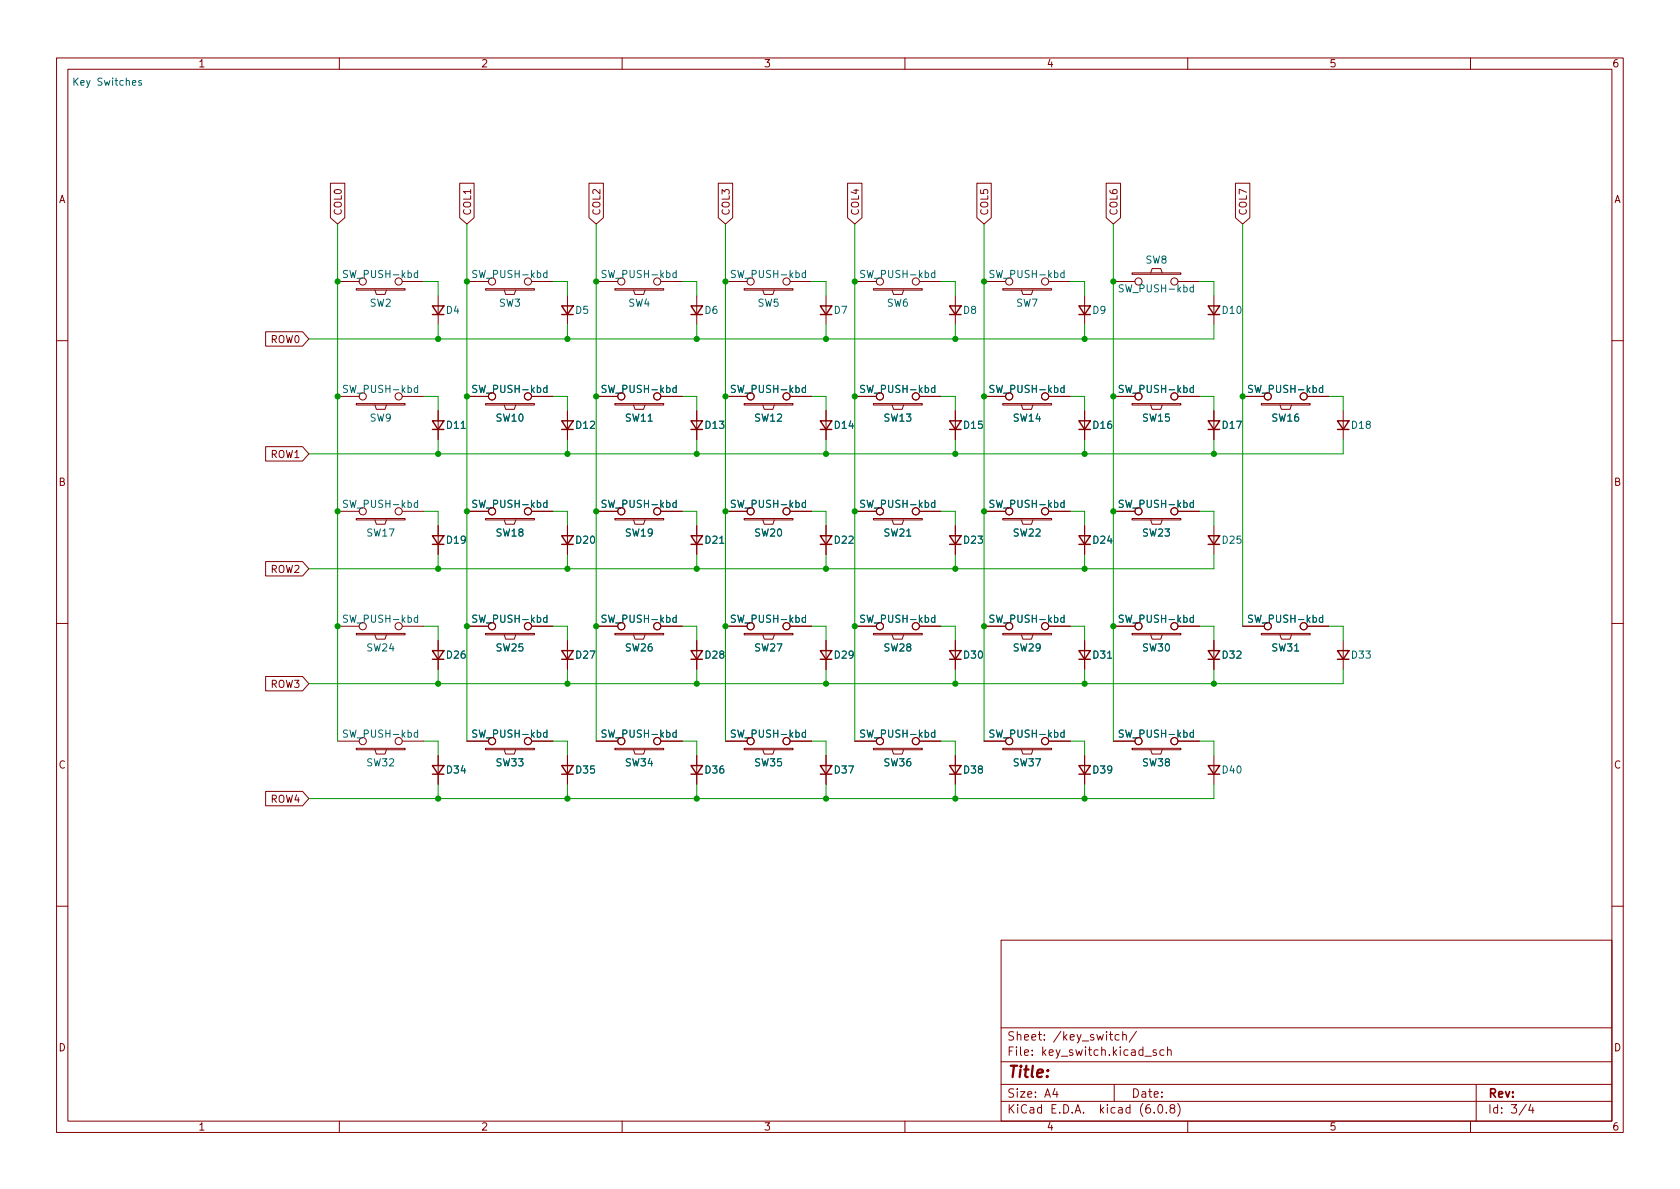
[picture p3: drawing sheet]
<svg xmlns="http://www.w3.org/2000/svg" width="297mm" height="210mm" viewBox="0 0 297 210" stroke-linecap="round" stroke-linejoin="round" font-family="sans-serif">
<g fill="none" stroke="#840000" stroke-width=".18">
<path d="M10 10.2h277v190.1h-277zM12 12.2h273v186.1h-273zM60 10.2v2M110 10.2v2M160 10.2v2M210 10.2v2M260 10.2v2M58.4 32.4h2.6v6.1l-1.3 1.1-1.3-1.1zM81.3 32.4h2.5v6.1l-1.3 1.1-1.2-1.1zM104.1 32.4h2.6v6.1l-1.3 1.1-1.3-1.1zM127 32.4h2.5v6.1l-1.2 1.1-1.3-1.1zM149.9 32.4h2.5v6.1l-1.3 1.1-1.2-1.1z"/>
<path d="M172.7 32.4h2.6v6.1l-1.3 1.1-1.3-1.1zM195.6 32.4h2.5v6.1l-1.3 1.1-1.2-1.1zM218.4 32.4h2.6v6.1l-1.3 1.1-1.3-1.1zM47 58.7h6.5l1.1 1.2-1.1 1.3h-6.5zM59.7 49.8h3.8M63 51h8.6v.3h-8.6zM66.3 51.3l.2 .8h1.6l.2-.8M71.1 49.8h3.8M77.5 52.3v5.1M82.5 49.8h3.9M85.9 51h8.6v.3h-8.6zM89.2 51.3l.2 .8h1.5l.3-.8"/>
<path d="M94 49.8h3.8M100.3 52.3v5.1M105.4 49.8h3.8M108.7 51h8.6v.3h-8.6zM112 51.3l.3 .8h1.5l.2-.8M116.8 49.8h3.8M123.2 52.3v5.1M128.3 49.8h3.8M131.6 51h8.6v.3h-8.6zM134.9 51.3l.2 .8h1.6l.2-.8M139.7 49.8h3.8M146 52.3v5.1"/>
<path d="M151.1 49.8h3.8M154.4 51h8.7v.3h-8.7zM157.7 51.3l.3 .8h1.5l.3-.8M162.6 49.8h3.8M168.9 52.3v5.1M174 49.8h3.8M177.3 51h8.6v.3h-8.6zM180.6 51.3l.2 .8h1.6l.2-.8M185.4 49.8h3.8M191.8 52.3v5.1M196.8 49.8h3.9M200.2 48.3h8.6v.2h-8.6z"/>
<path d="M203.5 48.3l.2-.8h1.5l.3 .8M208.3 49.8h3.8M214.6 52.3v5.1M10 60.2h2M47 79h6.5l1.1 1.3-1.1 1.2h-6.5zM59.7 70.1h3.8M63 71.4h8.6v.2h-8.6zM66.3 71.6l.2 .8h1.6l.2-.8M71.1 70.1h3.8M77.5 72.6v5.1M82.5 70.1h3.9M85.9 71.4h8.6v.2h-8.6z"/>
<path d="M89.2 71.6l.2 .8h1.5l.3-.8M94 70.1h3.8M100.3 72.6v5.1M105.4 70.1h3.8M108.7 71.4h8.6v.2h-8.6zM112 71.6l.3 .8h1.5l.2-.8M116.8 70.1h3.8M123.2 72.6v5.1M128.3 70.1h3.8M131.6 71.4h8.6v.2h-8.6zM134.9 71.6l.2 .8h1.6l.2-.8M139.7 70.1h3.8"/>
<path d="M146 72.6v5.1M151.1 70.1h3.8M154.4 71.4h8.7v.2h-8.7zM157.7 71.6l.3 .8h1.5l.3-.8M162.6 70.1h3.8M168.9 72.6v5.1M174 70.1h3.8M177.3 71.4h8.6v.2h-8.6zM180.6 71.6l.2 .8h1.6l.2-.8M185.4 70.1h3.8M191.8 72.6v5.1M196.8 70.1h3.9"/>
<path d="M200.2 71.4h8.6v.2h-8.6zM203.5 71.6l.2 .8h1.5l.3-.8M208.3 70.1h3.8M214.6 72.6v5.1M219.7 70.1h3.8M223 71.4h8.6v.2h-8.6zM226.3 71.6l.3 .8h1.5l.2-.8M231.1 70.1h3.8M237.5 72.6v5.1M285 60.2h2M47 99.3h6.5l1.1 1.3-1.1 1.2h-6.5zM59.7 90.4h3.8"/>
<path d="M63 91.7h8.6v.2h-8.6zM66.3 91.9l.2 .8h1.6l.2-.8M71.1 90.4h3.8M77.5 93v5M82.5 90.4h3.9M85.9 91.7h8.6v.2h-8.6zM89.2 91.9l.2 .8h1.5l.3-.8M94 90.4h3.8M100.3 93v5M105.4 90.4h3.8M108.7 91.7h8.6v.2h-8.6zM112 91.9l.3 .8h1.5l.2-.8"/>
<path d="M116.8 90.4h3.8M123.2 93v5M128.3 90.4h3.8M131.6 91.7h8.6v.2h-8.6zM134.9 91.9l.2 .8h1.6l.2-.8M139.7 90.4h3.8M146 93v5M151.1 90.4h3.8M154.4 91.7h8.7v.2h-8.7zM157.7 91.9l.3 .8h1.5l.3-.8M162.6 90.4h3.8M168.9 93v5"/>
<path d="M174 90.4h3.8M177.3 91.7h8.6v.2h-8.6zM180.6 91.9l.2 .8h1.6l.2-.8M185.4 90.4h3.8M191.8 93v5M196.8 90.4h3.9M200.2 91.7h8.6v.2h-8.6zM203.5 91.9l.2 .8h1.5l.3-.8M208.3 90.4h3.8M214.6 93v5M10 110.2h2M47 119.6h6.5l1.1 1.3-1.1 1.3h-6.5z"/>
<path d="M59.7 110.7h3.8M63 112h8.6v.3h-8.6zM66.3 112.3l.2 .7h1.6l.2-.7M71.1 110.7h3.8M77.5 113.3v5.1M82.5 110.7h3.9M85.9 112h8.6v.3h-8.6zM89.2 112.3l.2 .7h1.5l.3-.7M94 110.7h3.8M100.3 113.3v5.1M105.4 110.7h3.8M108.7 112h8.6v.3h-8.6z"/>
<path d="M112 112.3l.3 .7h1.5l.2-.7M116.8 110.7h3.8M123.2 113.3v5.1M128.3 110.7h3.8M131.6 112h8.6v.3h-8.6zM134.9 112.3l.2 .7h1.6l.2-.7M139.7 110.7h3.8M146 113.3v5.1M151.1 110.7h3.8M154.4 112h8.7v.3h-8.7zM157.7 112.3l.3 .7h1.5l.3-.7M162.6 110.7h3.8"/>
<path d="M168.9 113.3v5.1M174 110.7h3.8M177.3 112h8.6v.3h-8.6zM180.6 112.3l.2 .7h1.6l.2-.7M185.4 110.7h3.8M191.8 113.3v5.1M196.8 110.7h3.9M200.2 112h8.6v.3h-8.6zM203.5 112.3l.2 .7h1.5l.3-.7M208.3 110.7h3.8M214.6 113.3v5.1M219.7 110.7h3.8"/>
<path d="M223 112h8.6v.3h-8.6zM226.3 112.3l.3 .7h1.5l.2-.7M231.1 110.7h3.8M237.5 113.3v5.1M285 110.2h2M47 139.9h6.5l1.1 1.3-1.1 1.3h-6.5zM59.7 131.1h3.8M63 132.3h8.6v.3h-8.6zM66.3 132.6l.2 .7h1.6l.2-.7M71.1 131.1h3.8M77.5 133.6v5.1M82.5 131.1h3.9"/>
<path d="M85.9 132.3h8.6v.3h-8.6zM89.2 132.6l.2 .7h1.5l.3-.7M94 131.1h3.8M100.3 133.6v5.1M105.4 131.1h3.8M108.7 132.3h8.6v.3h-8.6zM112 132.6l.3 .7h1.5l.2-.7M116.8 131.1h3.8M123.2 133.6v5.1M128.3 131.1h3.8M131.6 132.3h8.6v.3h-8.6zM134.9 132.6l.2 .7h1.6l.2-.7"/>
<path d="M139.7 131.1h3.8M146 133.6v5.1M151.1 131.1h3.8M154.4 132.3h8.7v.3h-8.7zM157.7 132.6l.3 .7h1.5l.3-.7M162.6 131.1h3.8M168.9 133.6v5.1M174 131.1h3.8M177.3 132.3h8.6v.3h-8.6zM180.6 132.6l.2 .7h1.6l.2-.7M185.4 131.1h3.8M191.8 133.6v5.1"/>
<path d="M196.8 131.1h3.9M200.2 132.3h8.6v.3h-8.6zM203.5 132.6l.2 .7h1.5l.3-.7M208.3 131.1h3.8M214.6 133.6v5.1M10 160.2h2M177 166.3h108v32h-108zM285 160.2h2M60 198.3v2M110 198.3v2M160 198.3v2M177 194.8h108"/>
<path d="M177 191.8h108M177 187.8h108M177 181.8h108M186.5 192.5l-.4 1h1M186.9 193v1M197 191.8v3M197.9 183l-.5-.1-.3 .3v.4l.2 .3h.6M198.5 183.1l.2-.2 .4 .1v.9M198.5 182.4v1.5M200.9 182.4l-1.3 1.9M202.4 186.8h1.2M204.1 196.7v.1"/>
<path d="M204.4 185.7l-.3-.1-.2 .2v.3l.5 .1v.4h-.5M204.9 195.4l.2-.1a.81 .81 0 0 1 .6 .7 .81 .81 0 0 1-.3 .8h-.2a.81 .81 0 0 1-.6-.6 .81 .81 0 0 1 .3-.8zM205.8 185.7l-.4-.1-.3 .3v.4l.1 .3h.6M206.2 196.7v.1M206.4 185.8l.2-.2 .4 .1 .1 .9M206.4 185.1v1.5M207.1 196l-.2-.3v-.2l.2-.2 .5 .1 .1 .2-.1 .2-.6 .2-.1 .3v.4l.2 .1h.5l.1-.3-.1-.4-.2-.1M208.2 195.1a1.72 1.72 0 0 1 0 2.3M210 198.3v2M260 198.3v2M261 191.8v6.5M269.9 195.3l-1.3 1.9"/>
<path d="M270.6 195.3l-.3 1h.9M271 195.8v1"/>
<circle cx="64.1" cy="49.8" r=".63"/>
<circle cx="70.5" cy="49.8" r=".63"/>
<circle cx="87" cy="49.8" r=".63"/>
<circle cx="93.3" cy="49.8" r=".63"/>
<circle cx="109.9" cy="49.8" r=".63"/>
<circle cx="116.2" cy="49.8" r=".63"/>
<circle cx="132.7" cy="49.8" r=".63"/>
<circle cx="139.1" cy="49.8" r=".63"/>
<circle cx="155.6" cy="49.8" r=".63"/>
<circle cx="161.9" cy="49.8" r=".63"/>
<circle cx="178.4" cy="49.8" r=".63"/>
<circle cx="184.8" cy="49.8" r=".63"/>
<circle cx="201.3" cy="49.8" r=".63"/>
<circle cx="207.6" cy="49.8" r=".63"/>
<circle cx="64.1" cy="70.1" r=".63"/>
<circle cx="70.5" cy="70.1" r=".63"/>
<circle cx="87" cy="70.1" r=".63"/>
<circle cx="93.3" cy="70.1" r=".63"/>
<circle cx="109.9" cy="70.1" r=".63"/>
<circle cx="116.2" cy="70.1" r=".63"/>
<circle cx="132.7" cy="70.1" r=".63"/>
<circle cx="139.1" cy="70.1" r=".63"/>
<circle cx="155.6" cy="70.1" r=".63"/>
<circle cx="161.9" cy="70.1" r=".63"/>
<circle cx="178.4" cy="70.1" r=".63"/>
<circle cx="184.8" cy="70.1" r=".63"/>
<circle cx="201.3" cy="70.1" r=".63"/>
<circle cx="207.6" cy="70.1" r=".63"/>
<circle cx="224.2" cy="70.1" r=".63"/>
<circle cx="230.5" cy="70.1" r=".63"/>
<circle cx="64.1" cy="90.4" r=".63"/>
<circle cx="70.5" cy="90.4" r=".63"/>
<circle cx="87" cy="90.4" r=".63"/>
<circle cx="93.3" cy="90.4" r=".63"/>
<circle cx="109.9" cy="90.4" r=".63"/>
<circle cx="116.2" cy="90.4" r=".63"/>
<circle cx="132.7" cy="90.4" r=".63"/>
<circle cx="139.1" cy="90.4" r=".63"/>
<circle cx="155.6" cy="90.4" r=".63"/>
<circle cx="161.9" cy="90.4" r=".63"/>
<circle cx="178.4" cy="90.4" r=".63"/>
<circle cx="184.8" cy="90.4" r=".63"/>
<circle cx="201.3" cy="90.4" r=".63"/>
<circle cx="207.6" cy="90.4" r=".63"/>
<circle cx="64.1" cy="110.7" r=".63"/>
<circle cx="70.5" cy="110.7" r=".63"/>
<circle cx="87" cy="110.7" r=".63"/>
<circle cx="93.3" cy="110.7" r=".63"/>
<circle cx="109.9" cy="110.7" r=".63"/>
<circle cx="116.2" cy="110.7" r=".63"/>
<circle cx="132.7" cy="110.7" r=".63"/>
<circle cx="139.1" cy="110.7" r=".63"/>
<circle cx="155.6" cy="110.7" r=".63"/>
<circle cx="161.9" cy="110.7" r=".63"/>
<circle cx="178.4" cy="110.7" r=".63"/>
<circle cx="184.8" cy="110.7" r=".63"/>
<circle cx="201.3" cy="110.7" r=".63"/>
<circle cx="207.6" cy="110.7" r=".63"/>
<circle cx="224.2" cy="110.7" r=".63"/>
<circle cx="230.5" cy="110.7" r=".63"/>
<circle cx="64.1" cy="131.1" r=".63"/>
<circle cx="70.5" cy="131.1" r=".63"/>
<circle cx="87" cy="131.1" r=".63"/>
<circle cx="93.3" cy="131.1" r=".63"/>
<circle cx="109.9" cy="131.1" r=".63"/>
<circle cx="116.2" cy="131.1" r=".63"/>
<circle cx="132.7" cy="131.1" r=".63"/>
<circle cx="139.1" cy="131.1" r=".63"/>
<circle cx="155.6" cy="131.1" r=".63"/>
<circle cx="161.9" cy="131.1" r=".63"/>
<circle cx="178.4" cy="131.1" r=".63"/>
<circle cx="184.8" cy="131.1" r=".63"/>
<circle cx="201.3" cy="131.1" r=".63"/>
<circle cx="207.6" cy="131.1" r=".63"/>
</g>
<g fill="none" stroke="#840000" stroke-width=".25">
<path d="M76.5 54.1h2l-1 1.5zM76.5 55.6h2M99.3 54.1h2l-1 1.5zM99.3 55.6h2M122.2 54.1h2l-1 1.5zM122.2 55.6h2M145 54.1h2.1l-1.1 1.5zM145 55.6h2.1M167.9 54.1h2l-1 1.5zM167.9 55.6h2M190.8 54.1h2l-1 1.5zM190.8 55.6h2"/>
<path d="M213.6 54.1h2l-1 1.5zM213.6 55.6h2M76.5 74.4h2l-1 1.5zM76.5 75.9h2M99.3 74.4h2l-1 1.5zM99.3 75.9h2M122.2 74.4h2l-1 1.5zM122.2 75.9h2M145 74.4h2.1l-1.1 1.5zM145 75.9h2.1M167.9 74.4h2l-1 1.5zM167.9 75.9h2"/>
<path d="M190.8 74.4h2l-1 1.5zM190.8 75.9h2M213.6 74.4h2l-1 1.5zM213.6 75.9h2M236.5 74.4h2l-1 1.5zM236.5 75.9h2M76.5 94.7h2l-1 1.6zM76.5 96.3h2M99.3 94.7h2l-1 1.6zM99.3 96.3h2M122.2 94.7h2l-1 1.6zM122.2 96.3h2"/>
<path d="M145 94.7h2.1l-1.1 1.6zM145 96.3h2.1M167.9 94.7h2l-1 1.6zM167.9 96.3h2M190.8 94.7h2l-1 1.6zM190.8 96.3h2M213.6 94.7h2l-1 1.6zM213.6 96.3h2M76.5 115.1h2l-1 1.5zM76.5 116.6h2M99.3 115.1h2l-1 1.5zM99.3 116.6h2"/>
<path d="M122.2 115.1h2l-1 1.5zM122.2 116.6h2M145 115.1h2.1l-1.1 1.5zM145 116.6h2.1M167.9 115.1h2l-1 1.5zM167.9 116.6h2M190.8 115.1h2l-1 1.5zM190.8 116.6h2M213.6 115.1h2l-1 1.5zM213.6 116.6h2M236.5 115.1h2l-1 1.5zM236.5 116.6h2"/>
<path d="M76.5 135.4h2l-1 1.5zM76.5 136.9h2M99.3 135.4h2l-1 1.5zM99.3 136.9h2M122.2 135.4h2l-1 1.5zM122.2 136.9h2M145 135.4h2.1l-1.1 1.5zM145 136.9h2.1M167.9 135.4h2l-1 1.5zM167.9 136.9h2M190.8 135.4h2l-1 1.5zM190.8 136.9h2"/>
<path d="M213.6 135.4h2l-1 1.5zM213.6 136.9h2"/>
</g>
<g fill="none" stroke="#006464" stroke-width=".18">
<path d="M73.8 48.3l-.3-.1-.3 .3 .2 .5h.4M73.8 47.8v1.3M96.7 48.3l-.4-.1-.2 .3 .1 .5h.5M96.7 47.8v1.3M119.6 48.3l-.4-.1-.2 .3 .1 .5h.5M119.6 47.8v1.3M142.4 48.3l-.3-.1-.3 .3 .1 .5h.5M142.4 47.8v1.3M165.3 48.3l-.4-.1-.2 .3 .1 .5h.5M165.3 47.8v1.3M188.1 48.3l-.3-.1-.3 .3 .2 .5h.4M188.1 47.8v1.3"/>
<path d="M211 50.8h-.4l-.2 .2 .1 .6h.5M211 50.4v1.2M73.8 68.6h-.3l-.3 .2 .2 .5h.4M73.8 68.1v1.3M96.7 68.6h-.4l-.2 .2 .1 .5h.5M96.7 68.1v1.3M119.6 68.6h-.4l-.2 .2 .1 .5h.5M119.6 68.1v1.3M142.4 68.6h-.3l-.3 .2 .1 .5h.5M142.4 68.1v1.3M165.3 68.6h-.4l-.2 .2 .1 .5h.5M165.3 68.1v1.3"/>
<path d="M188.1 68.6h-.3l-.3 .2 .2 .5h.4M188.1 68.1v1.3M211 68.6h-.4l-.2 .2 .1 .5h.5M211 68.1v1.3M233.9 68.6h-.4l-.2 .2 .1 .5h.5M233.9 68.1v1.3M73.8 88.9h-.3l-.3 .2 .2 .6h.4M73.8 88.5v1.2M96.7 88.9h-.4l-.2 .2 .1 .6h.5M96.7 88.5v1.2M119.6 88.9h-.4l-.2 .2 .1 .6h.5M119.6 88.5v1.2"/>
<path d="M142.4 88.9h-.3l-.3 .2 .1 .6h.5M142.4 88.5v1.2M165.3 88.9h-.4l-.2 .2 .1 .6h.5M165.3 88.5v1.2M188.1 88.9h-.3l-.3 .2 .2 .6h.4M188.1 88.5v1.2M211 88.9h-.4l-.2 .2 .1 .6h.5M211 88.5v1.2M73.8 109.3l-.3-.1-.3 .2 .2 .6h.4M73.8 108.8v1.2M96.7 109.3l-.4-.1-.2 .2 .1 .6h.5M96.7 108.8v1.2"/>
<path d="M119.6 109.3l-.4-.1-.2 .2 .1 .6h.5M119.6 108.8v1.2M142.4 109.3l-.3-.1-.3 .2 .1 .6h.5M142.4 108.8v1.2M165.3 109.3l-.4-.1-.2 .2 .1 .6h.5M165.3 108.8v1.2M188.1 109.3l-.3-.1-.3 .2 .2 .6h.4M188.1 108.8v1.2M211 109.3l-.4-.1-.2 .2 .1 .6h.5M211 108.8v1.2M233.9 109.3l-.4-.1-.2 .2 .1 .6h.5M233.9 108.8v1.2"/>
<path d="M73.8 129.6l-.3-.1-.3 .3 .2 .5h.4M73.8 129.1v1.3M96.7 129.6l-.4-.1-.2 .3 .1 .5h.5M96.7 129.1v1.3M119.6 129.6l-.4-.1-.2 .3 .1 .5h.5M119.6 129.1v1.3M142.4 129.6l-.3-.1-.3 .3 .1 .5h.5M142.4 129.1v1.3M165.3 129.6l-.4-.1-.2 .3 .1 .5h.5M165.3 129.1v1.3M188.1 129.6l-.3-.1-.3 .3 .2 .5h.4M188.1 129.1v1.3"/>
<path d="M211 129.6l-.4-.1-.2 .3 .1 .5h.5M211 129.1v1.3"/>
</g>
<path d="M23.4 14.7l.6-.2v-.2l-.4-.1-.2 .2 .1 .6h.5M25 14.3l-.3-.1-.2 .2 .1 .2 .4 .1v.3h-.5" fill="none" stroke="#0000c2" stroke-width=".18"/>
<g fill="none" stroke="#009600" stroke-width=".18">
<path d="M59.7 39.6v91.5M82.5 39.6v91.5M105.4 39.6v91.5M128.3 39.6v91.5M151.1 39.6v91.5M174 39.6v91.5M196.8 39.6v91.5M219.7 39.6v71.1M74.9 49.8h2.6v2.5M77.5 57.4v2.5M97.8 49.8h2.5v2.5M100.3 57.4v2.5"/>
<path d="M120.6 49.8h2.6v2.5M123.2 57.4v2.5M143.5 49.8h2.5v2.5M146 57.4v2.5M166.4 49.8h2.5v2.5M168.9 57.4v2.5M189.2 49.8h2.6v2.5M191.8 57.4v2.5M212.1 49.8h2.5v2.5M214.6 57.4v2.5h-160M74.9 70.1h2.6v2.5M77.5 77.7v2.6"/>
<path d="M97.8 70.1h2.5v2.5M100.3 77.7v2.6M120.6 70.1h2.6v2.5M123.2 77.7v2.6M143.5 70.1h2.5v2.5M146 77.7v2.6M166.4 70.1h2.5v2.5M168.9 77.7v2.6M189.2 70.1h2.6v2.5M191.8 77.7v2.6M212.1 70.1h2.5v2.5M214.6 77.7v2.6"/>
<path d="M234.9 70.1h2.6v2.5M237.5 77.7v2.6h-182.9M74.9 90.4h2.6v2.6M77.5 98v2.6M97.8 90.4h2.5v2.6M100.3 98v2.6M120.6 90.4h2.6v2.6M123.2 98v2.6M143.5 90.4h2.5v2.6M146 98v2.6M166.4 90.4h2.5v2.6M168.9 98v2.6"/>
<path d="M189.2 90.4h2.6v2.6M191.8 98v2.6M212.1 90.4h2.5v2.6M214.6 98v2.6h-160M74.9 110.7h2.6v2.6M77.5 118.4v2.5M97.8 110.7h2.5v2.6M100.3 118.4v2.5M120.6 110.7h2.6v2.6M123.2 118.4v2.5M143.5 110.7h2.5v2.6M146 118.4v2.5"/>
<path d="M166.4 110.7h2.5v2.6M168.9 118.4v2.5M189.2 110.7h2.6v2.6M191.8 118.4v2.5M212.1 110.7h2.5v2.6M214.6 118.4v2.5M234.9 110.7h2.6v2.6M237.5 118.4v2.5h-182.9M74.9 131.1h2.6v2.5M77.5 138.7v2.5M97.8 131.1h2.5v2.5M100.3 138.7v2.5"/>
<path d="M120.6 131.1h2.6v2.5M123.2 138.7v2.5M143.5 131.1h2.5v2.5M146 138.7v2.5M166.4 131.1h2.5v2.5M168.9 138.7v2.5M189.2 131.1h2.6v2.5M191.8 138.7v2.5M212.1 131.1h2.5v2.5M214.6 138.7v2.5h-160"/>
</g>
<g fill="#009600" stroke="#009600" stroke-width=".18">
<circle cx="191.8" cy="59.9" r=".46"/>
<circle cx="196.8" cy="70.1" r=".46"/>
<circle cx="196.8" cy="90.4" r=".46"/>
<circle cx="214.6" cy="80.3" r=".46"/>
<circle cx="191.8" cy="80.3" r=".46"/>
<circle cx="196.8" cy="49.8" r=".46"/>
<circle cx="219.7" cy="70.1" r=".46"/>
<circle cx="191.8" cy="141.2" r=".46"/>
<circle cx="168.9" cy="141.2" r=".46"/>
<circle cx="168.9" cy="120.9" r=".46"/>
<circle cx="174" cy="110.7" r=".46"/>
<circle cx="168.9" cy="100.6" r=".46"/>
<circle cx="146" cy="59.9" r=".46"/>
<circle cx="151.1" cy="70.1" r=".46"/>
<circle cx="151.1" cy="49.8" r=".46"/>
<circle cx="168.9" cy="59.9" r=".46"/>
<circle cx="174" cy="49.8" r=".46"/>
<circle cx="168.9" cy="80.3" r=".46"/>
<circle cx="174" cy="70.1" r=".46"/>
<circle cx="174" cy="90.4" r=".46"/>
<circle cx="146" cy="80.3" r=".46"/>
<circle cx="196.8" cy="110.7" r=".46"/>
<circle cx="191.8" cy="100.6" r=".46"/>
<circle cx="214.6" cy="120.9" r=".46"/>
<circle cx="191.8" cy="120.9" r=".46"/>
<circle cx="151.1" cy="90.4" r=".46"/>
<circle cx="146" cy="100.6" r=".46"/>
<circle cx="146" cy="141.2" r=".46"/>
<circle cx="151.1" cy="110.7" r=".46"/>
<circle cx="146" cy="120.9" r=".46"/>
<circle cx="123.2" cy="59.9" r=".46"/>
<circle cx="123.2" cy="80.3" r=".46"/>
<circle cx="128.3" cy="70.1" r=".46"/>
<circle cx="105.4" cy="70.1" r=".46"/>
<circle cx="128.3" cy="49.8" r=".46"/>
<circle cx="100.3" cy="59.9" r=".46"/>
<circle cx="105.4" cy="49.8" r=".46"/>
<circle cx="128.3" cy="90.4" r=".46"/>
<circle cx="105.4" cy="90.4" r=".46"/>
<circle cx="100.3" cy="80.3" r=".46"/>
<circle cx="123.2" cy="141.2" r=".46"/>
<circle cx="123.2" cy="120.9" r=".46"/>
<circle cx="123.2" cy="100.6" r=".46"/>
<circle cx="128.3" cy="110.7" r=".46"/>
<circle cx="77.5" cy="100.6" r=".46"/>
<circle cx="59.7" cy="110.7" r=".46"/>
<circle cx="77.5" cy="120.9" r=".46"/>
<circle cx="77.5" cy="59.9" r=".46"/>
<circle cx="77.5" cy="80.3" r=".46"/>
<circle cx="59.7" cy="90.4" r=".46"/>
<circle cx="59.7" cy="70.1" r=".46"/>
<circle cx="59.7" cy="49.8" r=".46"/>
<circle cx="82.5" cy="49.8" r=".46"/>
<circle cx="82.5" cy="70.1" r=".46"/>
<circle cx="82.5" cy="110.7" r=".46"/>
<circle cx="105.4" cy="110.7" r=".46"/>
<circle cx="100.3" cy="100.6" r=".46"/>
<circle cx="100.3" cy="120.9" r=".46"/>
<circle cx="77.5" cy="141.2" r=".46"/>
<circle cx="82.5" cy="90.4" r=".46"/>
<circle cx="100.3" cy="141.2" r=".46"/>
</g>
<text font-size="2.8" fill="#840000" x="178" y="190.6">Title:</text>
<g font-size="2.1" fill="#840000">
<text x="178" y="184">Sheet: /key_switch/</text>
<text x="178" y="186.7">File: key_switch.kicad_sch</text>
<text x="178" y="196.9">KiCad E.D.A. kicad (6.0.8)</text>
<text x="178" y="194.1">Size: A4</text>
<text x="200" y="194.1">Date:</text>
<text x="263" y="194.1">Rev:</text>
<text x="263" y="196.9">Id: 3/4</text>
</g>
<g font-size="1.8" fill="#840000">
<text x="35" y="11.9">1</text>
<text x="85" y="11.9">2</text>
<text x="135" y="11.9">3</text>
<text x="185" y="11.9">4</text>
<text x="235" y="11.9">5</text>
<text x="285" y="11.9">6</text>
<text x="10.3" y="35.9">A</text>
<text x="285.3" y="35.9">A</text>
<text x="60.4" y="38.2" transform="rotate(-90 60.4 38.2)">COL0</text>
<text x="83.3" y="38.2" transform="rotate(-90 83.3 38.2)">COL1</text>
<text x="106.1" y="38.2" transform="rotate(-90 106.1 38.2)">COL2</text>
<text x="129" y="38.2" transform="rotate(-90 129 38.2)">COL3</text>
<text x="151.9" y="38.2" transform="rotate(-90 151.9 38.2)">COL4</text>
<text x="174.7" y="38.2" transform="rotate(-90 174.7 38.2)">COL5</text>
<text x="197.6" y="38.2" transform="rotate(-90 197.6 38.2)">COL6</text>
<text x="220.4" y="38.2" transform="rotate(-90 220.4 38.2)">COL7</text>
<text x="47.9" y="60.7">ROW0</text>
<text x="47.9" y="81">ROW1</text>
<text x="10.3" y="85.9">B</text>
<text x="285.3" y="85.9">B</text>
<text x="47.9" y="101.3">ROW2</text>
<text x="47.9" y="121.6">ROW3</text>
<text x="10.3" y="135.9">C</text>
<text x="285.3" y="135.9">C</text>
<text x="47.9" y="141.9">ROW4</text>
<text x="10.3" y="185.9">D</text>
<text x="285.3" y="185.9">D</text>
<text x="35" y="199.9">1</text>
<text x="85" y="199.9">2</text>
<text x="135" y="199.9">3</text>
<text x="185" y="199.9">4</text>
<text x="235" y="199.9">5</text>
<text x="285" y="199.9">6</text>
</g>
<text font-size="1.8" fill="#0000c2" x="12.7" y="15.1">Key Switches</text>
<g font-size="1.8" fill="#006464">
<text x="202.6" y="46.6">SW8</text>
<text x="61.1" y="49.1">SW_PUSH-kbd</text>
<text x="83.9" y="49.1">SW_PUSH-kbd</text>
<text x="106.8" y="49.1">SW_PUSH-kbd</text>
<text x="129.6" y="49.1">SW_PUSH-kbd</text>
<text x="152.5" y="49.1">SW_PUSH-kbd</text>
<text x="175.4" y="49.1">SW_PUSH-kbd</text>
<text x="198.2" y="51.7">SW_PUSH-kbd</text>
<text x="65.4" y="54.2">SW2</text>
<text x="78.9" y="55.5">D4</text>
<text x="88.3" y="54.2">SW3</text>
<text x="101.8" y="55.5">D5</text>
<text x="111.1" y="54.2">SW4</text>
<text x="124.6" y="55.5">D6</text>
<text x="134" y="54.2">SW5</text>
<text x="147.5" y="55.5">D7</text>
<text x="156.8" y="54.2">SW6</text>
<text x="170.4" y="55.5">D8</text>
<text x="179.7" y="54.2">SW7</text>
<text x="193.2" y="55.5">D9</text>
<text x="216.2" y="55.5">D10</text>
<text x="61.1" y="69.5">SW_PUSH-kbd</text>
<text x="83.9" y="69.5">SW_PUSH-kbd</text>
<text x="106.8" y="69.5">SW_PUSH-kbd</text>
<text x="129.6" y="69.5">SW_PUSH-kbd</text>
<text x="152.5" y="69.5">SW_PUSH-kbd</text>
<text x="175.4" y="69.5">SW_PUSH-kbd</text>
<text x="198.2" y="69.5">SW_PUSH-kbd</text>
<text x="221.1" y="69.5">SW_PUSH-kbd</text>
<text x="65.4" y="74.5">SW9</text>
<text x="79" y="75.8">D11</text>
<text x="87.8" y="74.5">SW10</text>
<text x="101.9" y="75.8">D12</text>
<text x="110.6" y="74.5">SW11</text>
<text x="124.8" y="75.8">D13</text>
<text x="133.5" y="74.5">SW12</text>
<text x="147.6" y="75.8">D14</text>
<text x="156.3" y="74.5">SW13</text>
<text x="170.5" y="75.8">D15</text>
<text x="179.2" y="74.5">SW14</text>
<text x="193.3" y="75.8">D16</text>
<text x="202.1" y="74.5">SW15</text>
<text x="216.2" y="75.8">D17</text>
<text x="224.9" y="74.5">SW16</text>
<text x="239.1" y="75.8">D18</text>
<text x="61.1" y="89.8">SW_PUSH-kbd</text>
<text x="83.9" y="89.8">SW_PUSH-kbd</text>
<text x="106.8" y="89.8">SW_PUSH-kbd</text>
<text x="129.6" y="89.8">SW_PUSH-kbd</text>
<text x="152.5" y="89.8">SW_PUSH-kbd</text>
<text x="175.4" y="89.8">SW_PUSH-kbd</text>
<text x="198.2" y="89.8">SW_PUSH-kbd</text>
<text x="64.9" y="94.9">SW17</text>
<text x="87.8" y="94.9">SW18</text>
<text x="110.6" y="94.9">SW19</text>
<text x="133.5" y="94.9">SW20</text>
<text x="156.3" y="94.9">SW21</text>
<text x="179.2" y="94.9">SW22</text>
<text x="202.1" y="94.9">SW23</text>
<text x="79" y="96.1">D19</text>
<text x="101.9" y="96.1">D20</text>
<text x="124.8" y="96.1">D21</text>
<text x="147.6" y="96.1">D22</text>
<text x="170.5" y="96.1">D23</text>
<text x="193.3" y="96.1">D24</text>
<text x="216.2" y="96.1">D25</text>
<text x="61.1" y="110.1">SW_PUSH-kbd</text>
<text x="83.9" y="110.1">SW_PUSH-kbd</text>
<text x="106.8" y="110.1">SW_PUSH-kbd</text>
<text x="129.6" y="110.1">SW_PUSH-kbd</text>
<text x="152.5" y="110.1">SW_PUSH-kbd</text>
<text x="175.4" y="110.1">SW_PUSH-kbd</text>
<text x="198.2" y="110.1">SW_PUSH-kbd</text>
<text x="221.1" y="110.1">SW_PUSH-kbd</text>
<text x="64.9" y="115.2">SW24</text>
<text x="79" y="116.5">D26</text>
<text x="87.8" y="115.2">SW25</text>
<text x="101.9" y="116.5">D27</text>
<text x="110.6" y="115.2">SW26</text>
<text x="124.8" y="116.5">D28</text>
<text x="133.5" y="115.2">SW27</text>
<text x="147.6" y="116.5">D29</text>
<text x="156.3" y="115.2">SW28</text>
<text x="170.5" y="116.5">D30</text>
<text x="179.2" y="115.2">SW29</text>
<text x="193.3" y="116.5">D31</text>
<text x="202.1" y="115.2">SW30</text>
<text x="216.2" y="116.5">D32</text>
<text x="224.9" y="115.2">SW31</text>
<text x="239.1" y="116.5">D33</text>
<text x="61.1" y="130.4">SW_PUSH-kbd</text>
<text x="83.9" y="130.4">SW_PUSH-kbd</text>
<text x="106.8" y="130.4">SW_PUSH-kbd</text>
<text x="129.6" y="130.4">SW_PUSH-kbd</text>
<text x="152.5" y="130.4">SW_PUSH-kbd</text>
<text x="175.4" y="130.4">SW_PUSH-kbd</text>
<text x="198.2" y="130.4">SW_PUSH-kbd</text>
<text x="64.9" y="135.5">SW32</text>
<text x="79" y="136.8">D34</text>
<text x="87.8" y="135.5">SW33</text>
<text x="101.9" y="136.8">D35</text>
<text x="110.6" y="135.5">SW34</text>
<text x="124.8" y="136.8">D36</text>
<text x="133.5" y="135.5">SW35</text>
<text x="147.6" y="136.8">D37</text>
<text x="156.3" y="135.5">SW36</text>
<text x="170.5" y="136.8">D38</text>
<text x="179.2" y="135.5">SW37</text>
<text x="193.3" y="136.8">D39</text>
<text x="202.1" y="135.5">SW38</text>
<text x="216.2" y="136.8">D40</text>
</g>
</svg>
